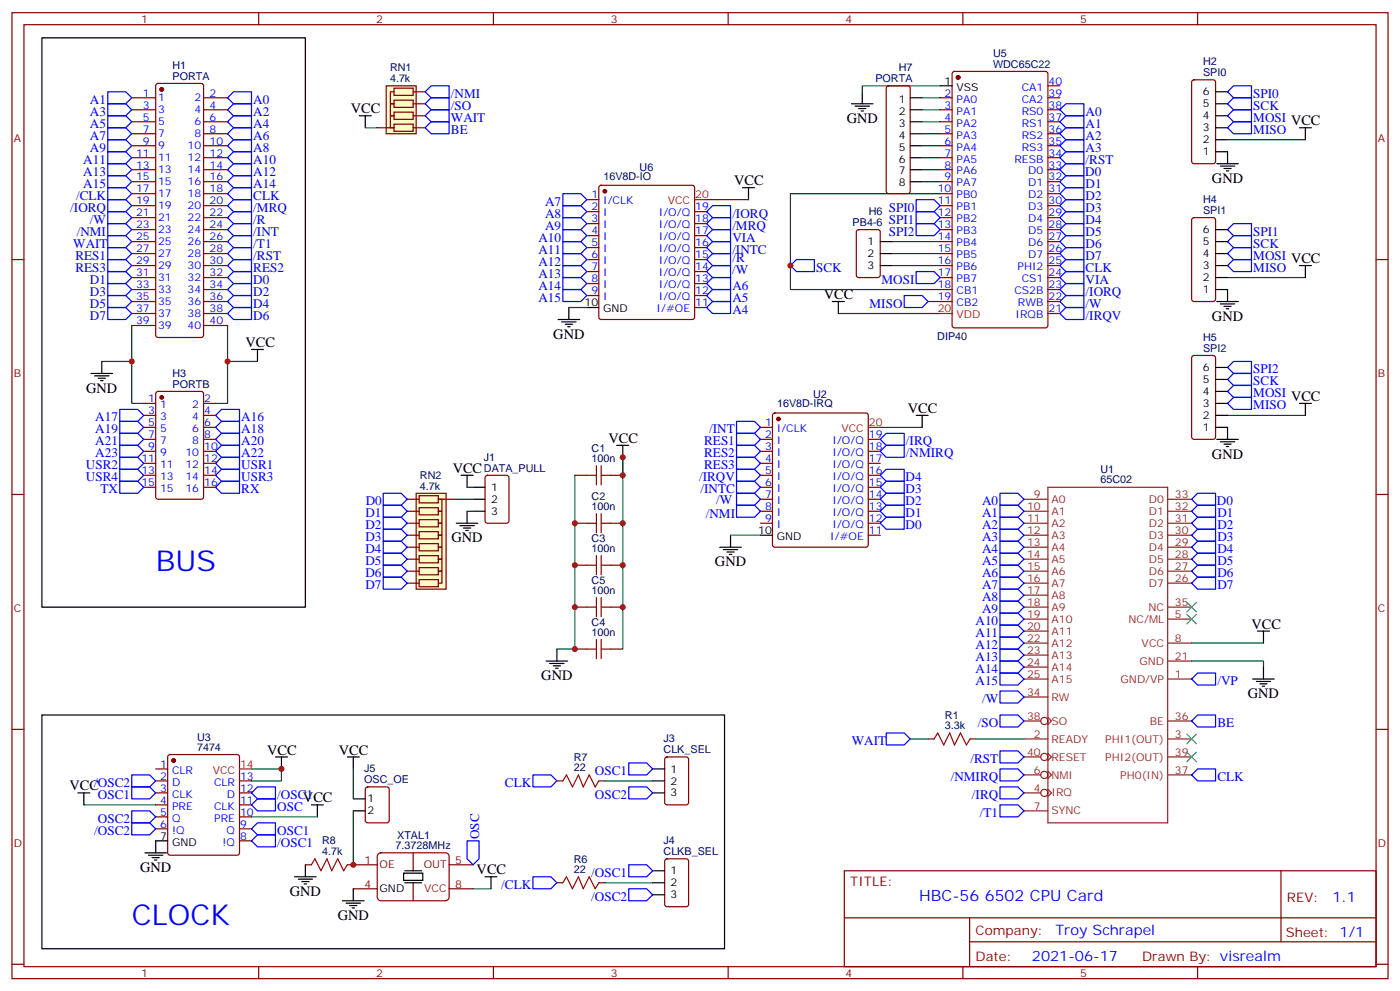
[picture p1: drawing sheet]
<svg xmlns="http://www.w3.org/2000/svg" width="412mm" height="292mm" viewBox="0 0 412 292" stroke-linecap="round" stroke-linejoin="round" font-family="sans-serif">
<g fill="none" stroke="#870000" stroke-width=".35">
<path d="M3.5 3.7h405.4v284.4h-405.4zM7.1 7.3h398.2v277.3h-398.2zM76.2 3.7v3.6M145.3 3.7v3.6M214.5 3.7v3.6M283.6 3.7v3.6M352.8 3.7v3.6M38.8 28.8h7.1M38.8 32.3h7.1M38.8 35.8h7.1M38.8 39.4h7.1M46.1 24.8l.5-.2h12.7l.5 .2 .2 .5v73.3l-.3 .5-.4 .2h-12.7l-.5-.2-.2-.5v-73.3z"/>
<path d="M60 28.8h7M60 32.3h7M60 35.8h7M60 39.4h7M38.8 42.9h7.1M38.8 46.4h7.1M38.8 50h7.1M38.8 53.5h7.1M38.8 57h7.1M60 42.9h7M60 46.4h7M60 50h7"/>
<path d="M60 53.5h7M60 57h7M3.5 76.4h3.6M38.8 60.5h7.1M38.8 64.1h7.1M38.8 67.6h7.1M38.8 71.1h7.1M38.8 74.6h7.1M38.8 78.2h7.1M60 60.5h7M60 64.1h7M60 67.6h7"/>
<path d="M60 71.1h7M60 74.6h7M60 78.2h7M405.3 76.4h3.6M38.8 81.7h7.1M38.8 85.2h7.1M38.8 88.8h7.1M38.8 92.3h7.1M38.8 95.8h7.1M60 81.7h7M60 85.2h7M60 88.8h7"/>
<path d="M60 92.3h7M60 95.8h7M42.3 118.7h3.6M46.1 115.4l.5-.2h12.7l.6 .4 .1 30.7-.5 .6-12.9 .1-.7-.5v-30.6zM60 118.7h3.5M42.3 122.3h3.6M42.3 139.9h3.6M42.3 125.8h3.6M42.3 136.4h3.6M42.3 129.3h3.6M42.3 132.9h3.6M60 122.3h3.5"/>
<path d="M60 139.9h3.5M60 125.8h3.5M60 136.4h3.5M60 129.3h3.5M60 132.9h3.5M169.3 139.9h3.6M179.9 139.9h3.5M3.5 145.6h3.6M42.3 143.4h3.6M60 143.4h3.5M169.3 154h3.6M179.9 154h3.5"/>
<path d="M405.3 145.6h3.6M169.3 166.4h3.6M179.9 166.4h3.5M169.3 191.1h3.6M179.9 191.1h3.5M3.5 214.7h3.6M405.3 214.7h3.6M248.7 256.3h156.6v28.3h-156.6zM377.3 256.4v20.8M248.7 270.2h156.5M285.6 277.2h119.6M285.6 270.2v14.1"/>
<path d="M3.5 283.8h3.6M76.2 284.6v3.5M145.3 284.6v3.5M214.5 284.6v3.5M283.6 284.6v3.5M352.8 284.6v3.5M405.3 283.8h3.6"/>
</g>
<g fill="none" stroke="#8c2424" stroke-width=".35">
<path d="M301.6 147h7.1M301.6 150.5h7.1M301.6 154h7.1M301.6 157.6h7.1M308.7 143.4h35.3v98.8h-35.3zM344 147h7M344 150.5h7M344 154h7M344 157.6h7M301.6 161.1h7.1M301.6 164.6h7.1M301.6 168.1h7.1"/>
<path d="M301.6 171.7h7.1M301.6 175.2h7.1M301.6 178.7h7.1M344 161.1h7M344 164.6h7M344 168.1h7M344 171.7h7M344 178.7h7M301.6 182.2h7.1M301.6 185.8h7.1M301.6 189.3h7.1M301.6 192.8h7.1"/>
<path d="M301.6 196.4h7.1M301.6 199.9h7.1M344 182.2h7M344 189.3h7M344 199.9h7M344 194.6h7M301.6 212.2h5M301.6 217.5h7.1M301.6 205.2h7.1M308.7 211.2l1 1-1 1.1M344 212.2h7M344 217.5h7"/>
<path d="M301.6 228.1h5M301.6 233.4h5M301.6 238.7h7.1M301.6 222.8h5M308.7 227l1 1.1-1 1.1M308.7 232.3l1 1.1-1 1.1M308.7 221.8l1 1-1 1.1M344 228.1h7M344 222.8h7"/>
<circle cx="307.6" cy="212.2" r="1.06"/>
<circle cx="307.6" cy="233.4" r="1.06"/>
<circle cx="307.6" cy="228.1" r="1.06"/>
<circle cx="307.6" cy="222.8" r="1.06"/>
</g>
<g fill="none" stroke="#00f" stroke-width=".35">
<path d="M31.7 37.6h5.3l1.8 1.8-1.8 1.7h-5.3zM31.7 34.1h5.3l1.8 1.7-1.8 1.8h-5.3zM31.7 30.6h5.3l1.8 1.7-1.8 1.8h-5.3zM31.7 27h5.3l1.8 1.8-1.8 1.8h-5.3zM67 35.8l1.8-1.7h5.3v3.5h-5.3zM68.8 37.6h5.3v3.5h-5.3l-1.8-1.7zM68.8 30.6h5.3v3.5h-5.3l-1.8-1.8zM68.8 27h5.3v3.6h-5.3l-1.8-1.8zM31.7 58.8h5.3l1.8 1.7-1.8 1.8h-5.3zM31.7 55.2h5.3l1.8 1.8-1.8 1.8h-5.3zM31.7 51.7h5.3l1.8 1.8-1.8 1.7h-5.3zM31.7 48.2h5.3l1.8 1.8-1.8 1.7h-5.3z"/>
<path d="M31.7 44.7h5.3l1.8 1.7-1.8 1.8h-5.3zM31.7 41.1h5.3l1.8 1.8-1.8 1.8h-5.3zM68.8 58.8h5.3v3.5h-5.3l-1.8-1.8zM68.8 55.2h5.3v3.6h-5.3l-1.8-1.8zM68.8 51.7h5.3v3.5h-5.3l-1.8-1.7zM68.8 48.2h5.3v3.5h-5.3l-1.8-1.7zM68.8 44.7h5.3v3.5h-5.3l-1.8-1.8zM68.8 41.1h5.3v3.6h-5.3l-1.8-1.8zM31.7 76.4h5.3l1.8 1.8-1.8 1.7h-5.3zM31.7 72.9h5.3l1.8 1.7-1.8 1.8h-5.3zM31.7 69.4h5.3l1.8 1.7-1.8 1.8h-5.3zM31.7 65.8h5.3l1.8 1.8-1.8 1.8h-5.3z"/>
<path d="M31.7 62.3h5.3l1.8 1.8-1.8 1.7h-5.3zM31.7 79.9h5.3l1.8 1.8-1.8 1.8h-5.3zM68.8 76.4h5.3v3.5h-5.3l-1.8-1.7zM68.8 72.9h5.3v3.5h-5.3l-1.8-1.8zM68.8 69.4h5.3v3.5h-5.3l-1.8-1.8zM68.8 65.8h5.3v3.6h-5.3l-1.8-1.8zM68.8 62.3h5.3v3.5h-5.3l-1.8-1.7zM68.8 79.9h5.3v3.6h-5.3l-1.8-1.8zM31.7 90.5h5.3l1.8 1.8-1.8 1.8h-5.3zM31.7 87h5.3l1.8 1.8-1.8 1.7h-5.3zM31.7 83.5h5.3l1.8 1.7-1.8 1.8h-5.3zM68.8 90.5h5.3v3.6h-5.3l-1.8-1.8z"/>
<path d="M68.8 87h5.3v3.5h-5.3l-1.8-1.7zM68.8 83.5h5.3v3.5h-5.3l-1.8-1.8zM35.3 138.1h5.3l1.7 1.8-1.7 1.8h-5.3zM35.3 134.6h5.3l1.7 1.8-1.7 1.7h-5.3zM35.3 131.1h5.3l1.7 1.8-1.7 1.7h-5.3zM35.3 127.6h5.3l1.7 1.7-1.7 1.8h-5.3zM35.3 124h5.3l1.7 1.8-1.7 1.8h-5.3zM35.3 120.5h5.3l1.7 1.8-1.7 1.7h-5.3zM65.3 138.1h5.3v3.6h-5.3l-1.8-1.8zM65.3 134.6h5.3v3.5h-5.3l-1.8-1.7zM65.3 131.1h5.3v3.5h-5.3l-1.8-1.7zM65.3 127.6h5.3v3.5h-5.3l-1.8-1.8z"/>
<path d="M65.3 124h5.3v3.6h-5.3l-1.8-1.8zM65.3 120.5h5.3v3.5h-5.3l-1.8-1.7zM35.3 141.7h5.3l1.7 1.7-1.7 1.8h-5.3zM65.3 141.7h5.3v3.5h-5.3l-1.8-1.8zM294.6 145.2h5.3l1.7 1.8-1.7 1.7h-5.3zM294.6 148.7h5.3l1.7 1.8-1.7 1.8h-5.3zM294.6 152.3h5.3l1.7 1.7-1.7 1.8h-5.3zM294.6 155.8h5.3l1.7 1.8-1.7 1.7h-5.3zM294.6 159.3h5.3l1.7 1.8-1.7 1.7h-5.3zM351 150.5l1.8-1.8h5.3v3.6h-5.3zM351 157.6l1.8-1.8h5.3v3.5h-5.3zM352.8 145.2h5.3v3.5h-5.3l-1.8-1.7z"/>
<path d="M352.8 152.3h5.3v3.5h-5.3l-1.8-1.8zM294.6 162.8h5.3l1.7 1.8-1.7 1.8h-5.3zM294.6 166.4h5.3l1.7 1.7-1.7 1.8h-5.3zM294.6 169.9h5.3l1.7 1.8-1.7 1.7h-5.3zM294.6 173.4h5.3l1.7 1.8-1.7 1.8h-5.3zM294.6 177h5.3l1.7 1.7-1.7 1.8h-5.3zM351 161.1l1.8-1.8h5.3v3.5h-5.3zM352.8 162.8h5.3v3.6h-5.3l-1.8-1.8zM352.8 166.4h5.3v3.5h-5.3l-1.8-1.8zM352.8 169.9h5.3v3.5h-5.3l-1.8-1.7zM294.6 180.5h5.3l1.7 1.7-1.7 1.8h-5.3zM294.6 184h5.3l1.7 1.8-1.7 1.7h-5.3z"/>
<path d="M294.6 187.5h5.3l1.7 1.8-1.7 1.8h-5.3zM294.6 191.1h5.3l1.7 1.7-1.7 1.8h-5.3zM294.6 194.6h5.3l1.7 1.8-1.7 1.7h-5.3zM294.6 198.1h5.3l1.7 1.8-1.7 1.7h-5.3zM352.8 198.1h5.3v3.5h-5.3l-1.8-1.7zM261.1 215.8h5.2l1.8 1.7-1.8 1.8h-5.2zM294.6 203.4h5.3l1.7 1.8-1.7 1.7h-5.3zM294.6 210.5h5.3l1.7 1.7-1.7 1.8h-5.3zM352.8 210.5h5.3v3.5h-5.3l-1.8-1.8zM294.6 221.1h5.3l1.7 1.7-1.7 1.8h-5.3zM294.6 226.3h5.3l1.7 1.8-1.7 1.8h-5.3zM294.6 231.6h5.3l1.7 1.8-1.7 1.8h-5.3z"/>
<path d="M294.6 236.9h5.3l1.7 1.8-1.7 1.8h-5.3zM352.8 226.3h5.3v3.6h-5.3l-1.8-1.8z"/>
</g>
<path d="M349.6 177.3l2.8 2.8M352.4 177.3l-2.8 2.8M349.6 216.1l2.8 2.8M352.4 216.1l-2.8 2.8M349.6 221.4l2.8 2.8M352.4 221.4l-2.8 2.8" fill="none" stroke="#3c3" stroke-width=".35"/>
<g fill="none" stroke="#000" stroke-width=".35">
<path d="M12.3 11.1h77.7v167.6h-77.7zM26.8 109.9h6.4M27.9 110.6h4.2M28.9 111.3h2.1M29.6 112h.7M30 106.4v3.5M74.1 102.9h3.5M75.8 102.9v3.5M181.7 131.1h3.5M183.4 131.1v3.5M160.9 194.6h6.3M161.9 195.3h4.3"/>
<path d="M163 196h2.1M163.7 196.7h.7M164 191.1v3.5M369 199.9h6.4M370.4 185.8h3.5M372.2 185.8v3.5M372.2 196.4v3.5M370.1 200.6h4.2M371.1 201.3h2.1M371.8 202h.7"/>
</g>
<path d="M38.8 95.8v10.6h-8.8M67 95.8v10.6h8.8M38.8 106.4v12.3h3.5M67 106.4v12.3h-3.5M169.3 139.9v51.2h-5.3M183.4 134.6v56.5M351 194.6h21.2v1.8M351 189.3h21.2" fill="none" stroke="#008700" stroke-width=".35"/>
<g fill="#870000" stroke="#870000" stroke-width=".35">
<circle cx="47.6" cy="117" r=".53"/>
<circle cx="47.6" cy="26.3" r=".53"/>
</g>
<g fill="none" stroke="#a10000" stroke-width=".35">
<path d="M172.9 139.9h2.8M175.7 137.1v5.6M177.1 139.9h2.8M177.1 137.1v5.6M172.9 154h2.8M175.7 151.2v5.6M177.1 151.2v5.6M177.1 154h2.8M172.9 166.4h2.8M175.7 163.5v5.7M177.1 163.5v5.7M177.1 166.4h2.8"/>
<path d="M172.9 191.1h2.8M175.7 188.2v5.7M177.1 188.2v5.7M177.1 191.1h2.8"/>
</g>
<g fill="#850000" stroke="#850000" stroke-width=".35">
<circle cx="130.2" cy="147" r=".35"/>
<circle cx="130.2" cy="150.5" r=".35"/>
<circle cx="130.2" cy="154" r=".35"/>
<circle cx="130.2" cy="157.6" r=".35"/>
<circle cx="130.2" cy="161.1" r=".35"/>
<circle cx="130.2" cy="164.6" r=".35"/>
<circle cx="130.2" cy="168.1" r=".35"/>
</g>
<path d="M122.6 145.2h8.8v28.2h-8.8z" fill="#ffffc2" stroke="#850000" stroke-width=".35"/>
<g fill="none" stroke="#850000" stroke-width=".35">
<path d="M119.9 147h3.6M119.9 150.5h3.6M119.9 154h3.6M119.9 157.6h3.6M123.5 145.9h5.6v2.1h-5.6zM123.5 149.4h5.6v2.2h-5.6zM123.5 153h5.6v2.1h-5.6zM123.5 156.5h5.6v2.1h-5.6zM134.1 147h-5h1.1v3.5h-1.1h1.1v3.5h-1.1h1.1v3.6h-1.1h1.1v3.5h-1.1h1.1v3.5h-1.1h1.1v3.5h-1.1h1.1v3.6h-1.1M119.9 161.1h3.6M119.9 164.6h3.6M119.9 168.1h3.6"/>
<path d="M119.9 171.7h3.6M123.5 160h5.6v2.1h-5.6zM123.5 163.5h5.6v2.2h-5.6zM123.5 167.1h5.6v2.1h-5.6zM123.5 170.6h5.6v2.1h-5.6z"/>
</g>
<g fill="none" stroke="#00f" stroke-width=".35">
<path d="M314 30.6h5.3v3.5h-5.3l-1.8-1.8zM314 34.1h5.3v3.5h-5.3l-1.8-1.8zM314 37.6h5.3v3.5h-5.3l-1.8-1.7zM361.6 37.6l1.8-1.8h5.3v3.6h-5.3zM361.6 30.6l1.8-1.8h5.3v3.5h-5.3zM361.6 27l1.8-1.7h5.3v3.5h-5.3zM363.4 32.3h5.3v3.5h-5.3l-1.8-1.7zM165.8 57h5.3l1.8 1.8-1.8 1.7h-5.3zM269.9 58.8h5.3l1.7 1.7-1.7 1.8h-5.3zM314 58.8h5.3v3.5h-5.3l-1.8-1.8zM314 55.2h5.3v3.6h-5.3l-1.8-1.8zM314 51.7h5.3v3.5h-5.3l-1.8-1.7z"/>
<path d="M314 48.2h5.3v3.5h-5.3l-1.8-1.7zM314 41.1h5.3v3.6h-5.3l-1.8-1.8zM314 44.7h5.3v3.5h-5.3l-1.8-1.8zM165.8 60.5h5.3l1.8 1.8-1.8 1.8h-5.3zM165.8 64.1h5.3l1.8 1.7-1.8 1.8h-5.3zM165.8 67.6h5.3l1.8 1.8-1.8 1.7h-5.3zM165.8 71.1h5.3l1.8 1.8-1.8 1.7h-5.3zM165.8 74.6h5.3l1.8 1.8-1.8 1.8h-5.3zM165.8 78.2h5.3l1.8 1.7-1.8 1.8h-5.3zM208.1 65.8l1.8-1.7h5.3v3.5h-5.3zM208.1 72.9l1.8-1.8h5.3v3.5h-5.3zM208.1 79.9l1.8-1.7h5.3v3.5h-5.3z"/>
<path d="M208.1 76.4l1.8-1.8h5.3v3.6h-5.3zM209.9 60.5h5.3v3.6h-5.3l-1.8-1.8zM209.9 67.6h5.3v3.5h-5.3l-1.8-1.7zM269.9 62.3h5.3l1.7 1.8-1.7 1.7h-5.3zM269.9 65.8h5.3l1.7 1.8-1.7 1.8h-5.3zM269.9 79.9h5.3l1.7 1.8-1.7 1.8h-5.3zM314 72.9h5.3v3.5h-5.3l-1.8-1.8zM314 69.4h5.3v3.5h-5.3l-1.8-1.8zM314 65.8h5.3v3.6h-5.3l-1.8-1.8zM314 62.3h5.3v3.5h-5.3l-1.8-1.7zM314 76.4h5.3v3.5h-5.3l-1.8-1.7zM314 79.9h5.3v3.6h-5.3l-1.8-1.8z"/>
<path d="M361.6 67.6l1.8-1.8h5.3v3.6h-5.3zM361.6 74.6l1.8-1.7h5.3v3.5h-5.3zM361.6 78.2l1.8-1.8h5.3v3.5h-5.3zM363.4 69.4h5.3v3.5h-5.3l-1.8-1.8zM165.8 81.7h5.3l1.8 1.8-1.8 1.7h-5.3zM165.8 85.2h5.3l1.8 1.8-1.8 1.8h-5.3zM208.1 87l1.8-1.8h5.3v3.6h-5.3zM209.9 81.7h5.3v3.5h-5.3l-1.8-1.7zM209.9 88.8h5.3v3.5h-5.3l-1.8-1.8zM266.3 87h5.3l1.8 1.8-1.8 1.7h-5.3zM314 87h5.3v3.5h-5.3l-1.8-1.7zM314 83.5h5.3v3.5h-5.3l-1.8-1.8z"/>
<path d="M314 90.5h5.3v3.6h-5.3l-1.8-1.8zM361.6 108.2l1.8-1.8h5.3v3.5h-5.3zM361.6 115.2l1.8-1.7h5.3v3.5h-5.3zM363.4 109.9h5.3v3.6h-5.3l-1.8-1.8zM363.4 117h5.3v3.5h-5.3l-1.8-1.8zM217 124h5.2l1.8 1.8-1.8 1.8h-5.2zM217 127.6h5.2l1.8 1.7-1.8 1.8h-5.2zM217 131.1h5.2l1.8 1.8-1.8 1.7h-5.2zM217 134.6h5.2l1.8 1.8-1.8 1.7h-5.2zM217 138.1h5.2l1.8 1.8-1.8 1.8h-5.2zM259.3 139.9l1.8-1.8h5.2v3.6h-5.2zM261.1 127.6h5.2v3.5h-5.2l-1.8-1.8z"/>
<path d="M112.9 159.3h5.3l1.7 1.8-1.7 1.7h-5.3zM112.9 155.8h5.3l1.7 1.8-1.7 1.7h-5.3zM112.9 152.3h5.3l1.7 1.7-1.7 1.8h-5.3zM112.9 148.7h5.3l1.7 1.8-1.7 1.8h-5.3zM112.9 145.2h5.3l1.7 1.8-1.7 1.7h-5.3zM217 141.7h5.2l1.8 1.7-1.8 1.8h-5.2zM217 145.2h5.2l1.8 1.8-1.8 1.7h-5.2zM259.3 154l1.8-1.7h5.2v3.5h-5.2zM259.3 147l1.8-1.8h5.2v3.5h-5.2zM261.1 148.7h5.2v3.6h-5.2l-1.8-1.8zM261.1 141.7h5.2v3.5h-5.2l-1.8-1.8zM112.9 169.9h5.3l1.7 1.8-1.7 1.7h-5.3z"/>
<path d="M112.9 166.4h5.3l1.7 1.7-1.7 1.8h-5.3zM112.9 162.8h5.3l1.7 1.8-1.7 1.8h-5.3zM38.8 231.6h5.3l1.8 1.8-1.8 1.8h-5.3zM38.8 238.7h5.3l1.8 1.8-1.8 1.7h-5.3zM38.8 228.1h5.3l1.8 1.8-1.8 1.7h-5.3zM75.8 235.2h5.3v3.5h-5.3l-1.7-1.8zM75.8 231.6h5.3v3.6h-5.3l-1.7-1.8zM157 228.1h5.3l1.7 1.8-1.7 1.7h-5.3zM185.2 224.6h5.3l1.8 1.7-1.8 1.8h-5.3zM185.2 231.6h5.3l1.8 1.8-1.8 1.8h-5.3zM38.8 242.2h5.3l1.8 1.8-1.8 1.7h-5.3zM75.8 242.2h5.3v3.5h-5.3l-1.7-1.7z"/>
<path d="M75.8 245.7h5.3v3.6h-5.3l-1.7-1.8zM137.6 247.5h3.5v5.3l-1.8 1.8-1.7-1.8zM157 258.1h5.3l1.7 1.8-1.7 1.7h-5.3zM185.2 254.6h5.3l1.8 1.7-1.8 1.8h-5.3zM185.2 261.6h5.3l1.8 1.8-1.8 1.7h-5.3z"/>
</g>
<g fill="none" stroke="#000" stroke-width=".35">
<path d="M250.8 30.6h6.4M251.9 31.3h4.2M252.9 32h2.2M253.6 32.7h.8M254 27v3.6M268.1 28.8h3.5M268.1 32.3h3.5M268.1 35.8h3.5M268.1 39.4h3.5M276.9 25.3h3.6M358.1 30.6h3.5M358.1 37.6h3.5"/>
<path d="M358.1 34.1h3.5M358.1 27h3.5M382.8 37.6h3.5M384.5 37.6v3.5M218.7 55.2h3.5M220.5 55.2v3.6M268.1 42.9h3.5M268.1 46.4h3.5M268.1 50h3.5M268.1 53.5h3.5M358.1 44.7h3.5v3.5M358.1 41.1h3.5"/>
<path d="M358.4 48.2h6.4M359.5 48.9h4.2M360.5 49.6h2.2M361.2 50.3h.7M259.3 78.2h3.5M259.3 74.6h3.5M259.3 71.1h3.5M358.1 78.2h3.5M358.1 74.6h3.5M358.1 71.1h3.5M358.1 67.6h3.5M382.8 78.2h3.5"/>
<path d="M384.5 78.2v3.5M164.4 94.1h6.3M165.5 94.8h4.2M166.5 95.5h2.1M167.2 96.2h.7M167.6 90.5v3.6M172.9 90.5h3.5M245.2 88.8h3.5M246.9 88.8v3.5M358.1 85.2h3.5v3.6M358.1 81.7h3.5M358.4 88.8h6.4"/>
<path d="M359.5 89.5h4.2M360.5 90.2h2.2M361.2 90.9h.7M358.1 118.7h3.5M358.1 115.2h3.5M358.1 111.7h3.5M358.1 108.2h3.5M382.8 118.7h3.5M384.5 118.7v3.6M135.8 139.9h3.5M137.6 139.9v3.5M269.9 122.3h3.5"/>
<path d="M271.6 122.3v3.5M358.1 125.8h3.5v3.5M358.1 122.3h3.5M358.4 129.3h6.4M359.5 130h4.2M360.5 130.7h2.2M361.2 131.4h.7M134.4 154h6.4M135.5 154.7h4.2M136.5 155.4h2.1M137.2 156.1h.7M137.6 150.5v3.5"/>
<path d="M139.3 150.5h3.6M139.3 143.4h3.6M139.3 147h3.6M215.2 157.6v3.5M224 157.6h3.5M212 161.1h6.4M213.1 161.8h4.2M214.1 162.5h2.2M214.8 163.2h.7M12.3 210.5h201.1v68.8h-201.1zM22.9 233.4h3.6M24.7 233.4v3.5"/>
<path d="M81.1 222.8h3.6M82.9 222.8v3.5M91.7 236.9h3.5M93.5 236.9v3.6M102.3 222.8h3.5M104.1 235.2h3.5M104.1 238.7h3.5M104.1 222.8v3.5M192.3 233.4h3.5M192.3 226.3h3.5M192.3 229.9h3.5M42.7 251h6.3"/>
<path d="M43.7 251.7h4.3M44.8 252.4h2.1M45.5 253.2h.7M49.4 247.5h-3.5v3.5M86.8 258.1h6.3M87.8 258.8h4.3M88.9 259.5h2.1M90 254.6v3.5M118.9 257h5.6v2.2h-5.6zM119.2 256.3h5M119.2 259.9h5M142.9 258.1h3.5"/>
<path d="M144.6 258.1v3.5M192.3 256.3h3.5M192.3 259.9h3.5M89.6 260.2h.7M100.9 265.1h6.3M102 265.9h4.2M103 266.6h2.1M103.7 267.3h.7M104.1 261.6v3.5M192.3 263.4h3.5"/>
</g>
<g fill="#870000" stroke="#870000" stroke-width=".35">
<circle cx="51.2" cy="223.9" r=".53"/>
<circle cx="282.2" cy="22.8" r=".53"/>
<circle cx="178.2" cy="56.3" r=".53"/>
<circle cx="229.3" cy="123.3" r=".53"/>
</g>
<g fill="none" stroke="#870000" stroke-width=".35">
<path d="M261.3 25.5l.5-.2h5.6l.5 .2 .2 .5v30.3l-.2 .5-.5 .2h-5.6l-.5-.2-.2-.5v-30.3zM276.9 28.8h3.6M276.9 32.3h3.6M276.9 35.8h3.6M276.9 39.4h3.6M280.7 21.2l.5-.2h26.8l.6 .5 .1 74.3-.5 .7h-27l-.7-.4v-74.4zM308.7 28.8h3.5M308.7 32.3h3.5M308.7 35.8h3.5M308.7 39.4h3.5M308.7 25.3h3.5M351.2 23.7l.5-.2h5.7l.6 .4 .1 23.6-.5 .6-5.9 .1-.6-.5-.1-23.5z"/>
<path d="M172.9 58.8h3.5M176.6 54.7l.5-.2h26.8l.5 .2 .2 .5v38.1l-.2 .5-.5 .3h-26.8l-.5-.3-.2-.5v-38.1zM276.9 42.9h3.6M276.9 46.4h3.6M276.9 50h3.6M276.9 53.5h3.6M276.9 57h3.6M308.7 42.9h3.5M308.7 46.4h3.5M308.7 50h3.5M308.7 53.5h3.5M308.7 57h3.5"/>
<path d="M172.9 62.3h3.5M172.9 65.8h3.5M172.9 69.4h3.5M172.9 76.4h3.5M172.9 79.9h3.5M172.9 72.9h3.5M204.6 62.3h3.5M204.6 65.8h3.5M204.6 69.4h3.5M204.6 76.4h3.5M204.6 79.9h3.5M204.6 72.9h3.5"/>
<path d="M252.5 67.8l.4-.2h5.7l.6 .4 .1 13-.5 .6-5.9 .1-.6-.5-.1-12.9zM276.9 60.5h3.6M276.9 64.1h3.6M276.9 67.6h3.6M276.9 71.1h3.6M276.9 74.6h3.6M276.9 78.2h3.6M308.7 60.5h3.5M308.7 64.1h3.5M308.7 67.6h3.5M308.7 71.1h3.5M308.7 74.6h3.5"/>
<path d="M308.7 78.2h3.5M351.2 64.3l.5-.2h5.7l.6 .4 .1 23.6-.5 .6-5.9 .1-.6-.5-.1-23.5zM172.9 83.5h3.5M172.9 87h3.5M204.6 83.5h3.5M204.6 87h3.5M204.6 90.5h3.5M276.9 81.7h3.6M276.9 85.2h3.6M276.9 88.8h3.6M308.7 81.7h3.5M308.7 85.2h3.5"/>
<path d="M308.7 88.8h3.5M308.7 92.3h3.5M351.2 104.8l.5-.2h5.7l.6 .5 .1 23.5-.5 .7h-5.9l-.6-.4-.1-23.6zM224 125.8h3.5M224 129.3h3.5M224 132.9h3.5M224 136.4h3.5M224 139.9h3.5M227.8 121.8l.4-.2h26.9l.5 .2 .2 .5v38.1l-.3 .5-.4 .2h-26.9l-.5-.3-.2-.4v-38.1zM255.8 129.3h3.5M255.8 132.9h3.5M255.8 136.4h3.5"/>
<path d="M255.8 139.9h3.5M143.1 140.1l.5-.2h5.6l.7 .4v13l-.4 .7h-5.9l-.7-.4v-13zM224 143.4h3.5M224 147h3.5M224 150.5h3.5M224 154h3.5M255.8 143.4h3.5M255.8 147h3.5M255.8 150.5h3.5M255.8 154h3.5M255.8 157.6h3.5M273.4 217.5h1.8"/>
<path d="M285.8 217.5h1.7M45.9 226.3h3.5M45.9 229.9h3.5M45.9 233.4h3.5M45.9 236.9h3.5M49.6 222.3l.5-.2h19.7l.5 .2 .3 .5v28.2l-.3 .5-.5 .2h-19.7l-.5-.2-.2-.5v-28.2zM70.6 229.9h3.5M70.6 233.4h3.5M70.6 236.9h3.5M107.8 231.8l.5-.2h5.6l.7 .5 .1 9.4-.5 .7h-5.9l-.6-.4-.1-9.5zM164 229.9h1.8M176.4 229.9h1.8"/>
<path d="M196 223l.5-.2h5.6l.7 .4v13l-.4 .7h-5.9l-.7-.4v-13zM45.9 240.5h3.5M45.9 244h3.5M70.6 240.5h3.5M70.6 244h3.5M70.6 247.5h3.5M90 254.6h1.7M102.3 254.6h8.8M111.4 251.5l.8-.5h19l.7 .2 .4 .9v12l-.2 .6-.9 .4h-19l-.6-.2-.5-.8v-12zM121.7 251v5.3M121.7 259.9v5.2M132.3 254.6h7"/>
<path d="M164 259.9h1.8M176.4 259.9h1.8M196 253l.5-.2h5.6l.7 .4v13l-.4 .7h-5.9l-.7-.5v-12.9zM104.1 261.6h7M132.3 261.6h7"/>
</g>
<path d="M204.6 58.8h3.5M276.9 92.3h3.6M255.8 125.8h3.5M70.6 226.3h3.5" fill="none" stroke="#f00" stroke-width=".35"/>
<g fill="none" stroke="#008700" stroke-width=".35">
<path d="M271.6 28.8h5.3M271.6 32.3h5.3M271.6 35.8h5.3M271.6 39.4h5.3M276.9 25.3h-22.9v1.7M208.1 58.8h12.4M271.6 42.9h5.3M271.6 46.4h5.3M271.6 50h5.3M271.6 53.5h5.3M276.9 57h-44.1v28.2h44.1M361.6 41.1h22.9"/>
<path d="M262.8 78.2h14.1M262.8 71.1h14.1M262.8 74.6h14.1M167.6 90.5h5.3M246.9 92.3h30M273.4 88.8h3.5M361.6 81.7h22.9M183.4 134.6v5.3M259.3 125.8h12.3M361.6 122.3h22.9M134.1 147h5.2M137.6 150.5h1.7"/>
<path d="M137.6 143.4h1.7M215.2 157.6h8.8M268.1 217.5h5.3M287.5 217.5h14.1M24.7 236.9h21.2M74.1 226.3h8.8v3.6h-8.8M104.1 226.3v8.9M104.1 238.7v15.9M178.2 229.9h14.1M74.1 240.5h19.4M178.2 259.9h14.1M139.3 261.6h5.3"/>
</g>
<path d="M349.6 180.8l2.8 2.9M352.4 180.8l-2.8 2.9" fill="none" stroke="#3c3" stroke-width=".35"/>
<path d="M275.2 217.5l1-1.7 1.8 3.5 1.8-3.5 1.4 3.5 1.7-3.5 1.8 3.5 1.1-1.8M165.8 229.9l1.1-1.8 1.7 3.5 1.8-3.5 1.4 3.5 1.8-3.5 1.7 3.5 1.1-1.7M91.7 254.6l1.1-1.8 1.7 3.5 1.8-3.5 1.4 3.5 1.8-3.5 1.7 3.5 1.1-1.7M165.8 259.9l1.1-1.8 1.7 3.5 1.8-3.5 1.4 3.5 1.8-3.5 1.7 3.5 1.1-1.7" fill="none" stroke="#a10000" stroke-width=".35"/>
<g fill="#850000" stroke="#850000" stroke-width=".35">
<circle cx="115" cy="37.6" r=".35"/>
<circle cx="115" cy="34.1" r=".35"/>
<circle cx="115" cy="30.6" r=".35"/>
</g>
<path d="M113.8 25.3h8.8v14.1h-8.8z" fill="#ffffc2" stroke="#850000" stroke-width=".35"/>
<path d="M116.1 36.5h5.6v2.2h-5.6zM116.1 33h5.6v2.1h-5.6zM116.1 29.5h5.6v2.1h-5.6zM116.1 26h5.6v2.1h-5.6zM116.1 27h-1.1v3.6h1.1h-1.1v3.5h1.1h-1.1v3.5h1.1h-5M121.7 37.6h3.5M121.7 34.1h3.5M121.7 30.6h3.5M121.7 27h3.5" fill="none" stroke="#850000" stroke-width=".35"/>
<path d="M125.2 27l1.8-1.7h5.3v3.5h-5.3zM125.2 30.6l1.8-1.8h5.3v3.5h-5.3zM127 32.3h5.3v3.5h-5.3l-1.8-1.7zM127 35.8h5.3v3.6h-5.3l-1.8-1.8zM234.6 76.4h5.3v3.5h-5.3l-1.8-1.7zM259.3 132.9l1.8-1.8h5.2v3.5h-5.2zM217 148.7h5.2l1.8 1.8-1.8 1.8h-5.2z" fill="none" stroke="#00f" stroke-width=".35"/>
<path d="M105.8 34.1h3.6M107.6 34.1v3.5" fill="none" stroke="#000" stroke-width=".35"/>
<path d="M107.6 37.6h3.5" fill="none" stroke="#008700" stroke-width=".35"/>
<path d="M172.9 178.7h2.8M175.7 175.9v5.6M177.1 178.7h2.8M177.1 175.9v5.6" fill="none" stroke="#a10000" stroke-width=".35"/>
<path d="M169.3 178.7h3.6M179.9 178.7h3.5" fill="none" stroke="#870000" stroke-width=".35"/>
<g fill="#c00">
<circle cx="38.8" cy="106.4" r=".88"/>
<circle cx="67" cy="106.4" r=".88"/>
<circle cx="169.3" cy="154" r=".88"/>
<circle cx="183.4" cy="154" r=".88"/>
<circle cx="183.4" cy="139.9" r=".88"/>
<circle cx="82.9" cy="226.3" r=".88"/>
<circle cx="183.4" cy="134.6" r=".88"/>
<circle cx="104.1" cy="254.6" r=".88"/>
<circle cx="169.3" cy="191.1" r=".88"/>
<circle cx="169.3" cy="178.7" r=".88"/>
<circle cx="183.4" cy="178.7" r=".88"/>
<circle cx="169.3" cy="166.4" r=".88"/>
<circle cx="183.4" cy="166.4" r=".88"/>
<circle cx="232.8" cy="78.2" r=".88"/>
</g>
<g font-size="8.5" fill="#00f">
<text x="45.9" y="168.1">BUS</text>
<text x="38.8" y="272.2">CLOCK</text>
</g>
<text font-size="4.6" fill="#00f" x="270.8" y="265.4">HBC-56 6502 CPU Card</text>
<g font-size="4.2">
<text x="103.4" y="33.4">VCC</text>
<text x="249.4" y="36.2">GND</text>
<text x="380.3" y="36.9">VCC</text>
<text x="357" y="53.8">GND</text>
<text x="216.3" y="54.5">VCC</text>
<text x="242.7" y="88.1">VCC</text>
<text x="357" y="94.4">GND</text>
<text x="163" y="99.7">GND</text>
<text x="72.3" y="102.2">VCC</text>
<text x="25.4" y="115.6">GND</text>
<text x="380.3" y="118">VCC</text>
<text x="267.4" y="121.6">VCC</text>
<text x="179.2" y="130.4">VCC</text>
<text x="357" y="135">GND</text>
<text x="133.3" y="139.2">VCC</text>
<text x="133" y="159.7">GND</text>
<text x="210.6" y="166.7">GND</text>
<text x="368.7" y="185.1">VCC</text>
<text x="159.5" y="200.2">GND</text>
<text x="367.6" y="205.5">GND</text>
<text x="78.7" y="222.1">VCC</text>
<text x="99.8" y="222.1">VCC</text>
<text x="20.5" y="232.7">VCC</text>
<text x="89.3" y="236.2">VCC</text>
<text x="41.3" y="256.7">GND</text>
<text x="140.4" y="257.4">VCC</text>
<text x="85.4" y="263.7">GND</text>
<text x="99.5" y="270.8">GND</text>
</g>
<g font-size="4.2" fill="#00f">
<text x="392.5" y="265.6">1.1</text>
<text x="310.9" y="275.2">Troy Schrapel</text>
<text x="304" y="283">2021-06-17</text>
</g>
<g font-size="3.9" fill="#00f">
<text x="132.8" y="28.8">/NMI</text>
<text x="369.2" y="28.8">SPI0</text>
<text x="26.5" y="34.1">A3</text>
<text x="26.5" y="30.6">A1</text>
<text x="74.6" y="34.1">A2</text>
<text x="74.6" y="30.6">A0</text>
<text x="132.8" y="32.3">/SO</text>
<text x="132.8" y="35.8">WAIT</text>
<text x="319.8" y="34.1">A0</text>
<text x="369.2" y="35.8">MOSI</text>
<text x="369.2" y="32.3">SCK</text>
<text x="26.5" y="41.1">A7</text>
<text x="26.5" y="37.6">A5</text>
<text x="74.6" y="41.1">A6</text>
<text x="74.6" y="37.6">A4</text>
<text x="132.8" y="39.4">BE</text>
<text x="319.8" y="37.6">A1</text>
<text x="319.8" y="41.1">A2</text>
<text x="369.2" y="39.4">MISO</text>
<text x="26.5" y="44.7">A9</text>
<text x="74.6" y="44.7">A8</text>
<text x="319.8" y="44.7">A3</text>
<text x="24.5" y="51.7">A13</text>
<text x="24.5" y="48.2">A11</text>
<text x="74.6" y="51.7">A12</text>
<text x="74.6" y="48.2">A10</text>
<text x="319.7" y="51.7">D0</text>
<text x="319.8" y="48.2">/RST</text>
<text x="22.4" y="58.8">/CLK</text>
<text x="24.5" y="55.2">A15</text>
<text x="74.6" y="58.8">CLK</text>
<text x="74.6" y="55.2">A14</text>
<text x="319.8" y="58.8">D2</text>
<text x="319.8" y="55.2">D1</text>
<text x="20.7" y="62.3">/IORQ</text>
<text x="26.5" y="65.8">/W</text>
<text x="74.6" y="65.8">/R</text>
<text x="74.6" y="62.3">/MRQ</text>
<text x="160.5" y="64.1">A8</text>
<text x="160.5" y="60.5">A7</text>
<text x="215.7" y="64.1">/IORQ</text>
<text x="261.9" y="62.3">SPI0</text>
<text x="261.9" y="65.8">SPI1</text>
<text x="319.8" y="65.8">D4</text>
<text x="319.8" y="62.3">D3</text>
<text x="22.6" y="69.4">/NMI</text>
<text x="74.6" y="69.4">/INT</text>
<text x="158.6" y="71.1">A10</text>
<text x="160.5" y="67.6">A9</text>
<text x="215.7" y="67.6">/MRQ</text>
<text x="215.7" y="71.1">VIA</text>
<text x="261.9" y="69.4">SPI2</text>
<text x="319.8" y="69.4">D5</text>
<text x="369.2" y="69.4">SPI1</text>
<text x="21.6" y="72.9">WAIT</text>
<text x="22.2" y="76.4">RES1</text>
<text x="74.6" y="76.4">/RST</text>
<text x="74.6" y="72.9">/T1</text>
<text x="158.6" y="74.6">A11</text>
<text x="215.7" y="74.6">/INTC</text>
<text x="215.7" y="77.2">/R</text>
<text x="319.8" y="76.4">D7</text>
<text x="319.8" y="72.9">D6</text>
<text x="369.2" y="72.9">SCK</text>
<text x="369.2" y="76.4">MOSI VCC</text>
<text x="22.2" y="79.9">RES3</text>
<text x="26.5" y="83.5">D1</text>
<text x="74.6" y="79.9">RES2</text>
<text x="74.6" y="83.5">D0</text>
<text x="158.6" y="78.2">A12</text>
<text x="158.6" y="81.7">A13</text>
<text x="215.7" y="80.7">/W</text>
<text x="240.4" y="79.9">SCK</text>
<text x="259.7" y="83.5">MOSI</text>
<text x="319.8" y="79.9">CLK</text>
<text x="319.8" y="83.5">VIA</text>
<text x="369.2" y="79.9">MISO</text>
<text x="26.5" y="87">D3</text>
<text x="74.6" y="87">D2</text>
<text x="158.6" y="85.2">A14</text>
<text x="158.6" y="88.8">A15</text>
<text x="215.7" y="85.2">A6</text>
<text x="215.7" y="88.8">A5</text>
<text x="319.8" y="87">/IORQ</text>
<text x="26.5" y="94.1">D7</text>
<text x="26.5" y="90.5">D5</text>
<text x="74.6" y="94.1">D6</text>
<text x="74.6" y="90.5">D4</text>
<text x="215.7" y="92.3">A4</text>
<text x="256.2" y="90.5">MISO</text>
<text x="319.8" y="90.5">/W</text>
<text x="319.8" y="94.1">/IRQV</text>
<text x="369.2" y="109.9">SPI2</text>
<text x="369.2" y="113.5">SCK</text>
<text x="369.2" y="117">MOSI</text>
<text x="28.1" y="124">A17</text>
<text x="71.1" y="124">A16</text>
<text x="369.2" y="120.5">MISO</text>
<text x="28.1" y="131.1">A21</text>
<text x="28.1" y="127.6">A19</text>
<text x="71.1" y="131.1">A20</text>
<text x="71.1" y="127.6">A18</text>
<text x="207.4" y="131.1">RES1</text>
<text x="208.9" y="127.6">/INT</text>
<text x="266.9" y="131.1">/IRQ</text>
<text x="28.1" y="134.6">A23</text>
<text x="71.1" y="134.6">A22</text>
<text x="207.4" y="134.6">RES2</text>
<text x="266.9" y="134.6">/NMIRQ</text>
<text x="25.3" y="141.7">USR4</text>
<text x="25.3" y="138.1">USR2</text>
<text x="71.1" y="141.7">USR3</text>
<text x="71.1" y="138.1">USR1</text>
<text x="205.9" y="141.7">/IRQV</text>
<text x="207.4" y="138.1">RES3</text>
<text x="266.7" y="141.7">D4</text>
<text x="29.6" y="145.2">TX</text>
<text x="71.1" y="145.2">RX</text>
<text x="107.8" y="148.7">D0</text>
<text x="206.3" y="145.2">/INTC</text>
<text x="211" y="148.2">/W</text>
<text x="266.7" y="148.7">D2</text>
<text x="266.7" y="145.2">D3</text>
<text x="289.3" y="148.7">A0</text>
<text x="358.5" y="148.7">D0</text>
<text x="107.6" y="155.8">D2</text>
<text x="107.6" y="152.3">D1</text>
<text x="207.9" y="152.3">/NMI</text>
<text x="266.7" y="155.8">D0</text>
<text x="266.7" y="152.3">D1</text>
<text x="289.3" y="152.3">A1</text>
<text x="289.3" y="155.8">A2</text>
<text x="358.6" y="152.3">D1</text>
<text x="358.6" y="155.8">D2</text>
<text x="107.6" y="159.3">D3</text>
<text x="289.3" y="159.3">A3</text>
<text x="358.6" y="159.3">D3</text>
<text x="107.6" y="166.4">D5</text>
<text x="107.6" y="162.8">D4</text>
<text x="289.3" y="162.8">A4</text>
<text x="289.3" y="166.4">A5</text>
<text x="358.6" y="162.8">D4</text>
<text x="358.6" y="166.4">D5</text>
<text x="107.6" y="173.4">D7</text>
<text x="107.6" y="169.9">D6</text>
<text x="289.3" y="169.9">A6</text>
<text x="289.3" y="173.4">A7</text>
<text x="358.6" y="169.9">D6</text>
<text x="358.6" y="173.4">D7</text>
<text x="289.3" y="177">A8</text>
<text x="287.4" y="184">A10</text>
<text x="289.3" y="180.5">A9</text>
<text x="287.4" y="187.5">A11</text>
<text x="287.4" y="191.1">A12</text>
<text x="287.4" y="194.6">A13</text>
<text x="287.4" y="198.1">A14</text>
<text x="287.4" y="201.6">A15</text>
<text x="358.6" y="201.6">/VP</text>
<text x="289.3" y="206.9">/W</text>
<text x="288" y="214">/SO</text>
<text x="358.6" y="214">BE</text>
<text x="250.9" y="219.3">WAIT</text>
<text x="285.9" y="224.6">/RST</text>
<text x="27.8" y="231.6">/OSC2</text>
<text x="148.7" y="231.6">CLK</text>
<text x="175.2" y="228.1">OSC1</text>
<text x="280.1" y="229.9">/NMIRQ</text>
<text x="358.6" y="229.9">CLK</text>
<text x="28.8" y="235.2">OSC1</text>
<text x="81.7" y="238.7">OSC</text>
<text x="81.7" y="235.2">/OSC1</text>
<text x="175.2" y="235.2">OSC2</text>
<text x="286.3" y="235.2">/IRQ</text>
<text x="27.8" y="245.7">/OSC2</text>
<text x="28.8" y="242.2">OSC2</text>
<text x="81.7" y="245.7">OSC1</text>
<text x="288.6" y="240.5">/T1</text>
<text x="81.7" y="249.3">/OSC1</text>
<text x="141.1" y="247" transform="rotate(-90 141.1 247)">OSC</text>
<text x="147.6" y="261.6">/CLK</text>
<text x="174.2" y="258.1">/OSC1</text>
<text x="174.2" y="265.1">/OSC2</text>
</g>
<g font-size="3.9" fill="#800">
<text x="250.5" y="260.9">TITLE:</text>
<text x="379.1" y="265.6">REV:</text>
<text x="287.4" y="275.1">Company:</text>
<text x="378.7" y="275.7">Sheet: 1/1</text>
<text x="287.4" y="282.8">Date:</text>
<text x="336.4" y="282.9">Drawn By: visrealm</text>
</g>
<g font-size="3.2" fill="#800">
<text x="41.6" y="6.7">1</text>
<text x="110.8" y="6.7">2</text>
<text x="179.9" y="6.7">3</text>
<text x="249.1" y="6.7">4</text>
<text x="318.2" y="6.7">5</text>
<text x="4.1" y="41.8">A</text>
<text x="405.9" y="41.8">A</text>
<text x="4.1" y="111">B</text>
<text x="405.9" y="111">B</text>
<text x="4.1" y="180.1">C</text>
<text x="405.9" y="180.1">C</text>
<text x="4.1" y="249.3">D</text>
<text x="405.9" y="249.3">D</text>
<text x="107.3" y="254.2">1</text>
<text x="111.8" y="255.6">OE</text>
<text x="124.8" y="255.6">OUT</text>
<text x="134.1" y="254.2">5</text>
<text x="107.3" y="261.3">4</text>
<text x="134.1" y="261.3">8</text>
<text x="41.6" y="287.5">1</text>
<text x="110.8" y="287.5">2</text>
<text x="179.9" y="287.5">3</text>
<text x="249.1" y="287.5">4</text>
<text x="318.2" y="287.5">5</text>
</g>
<g font-size="3.2" fill="#000080">
<text x="292.5" y="16.8">U5</text>
<text x="50.8" y="23.5">PORTA</text>
<text x="50.8" y="20.3">H1</text>
<text x="114.9" y="21">RN1</text>
<text x="264.7" y="21">H7</text>
<text x="292.5" y="20">WDC65C22</text>
<text x="354.4" y="22.4">SPI0</text>
<text x="354.4" y="19.2">H2</text>
<text x="114.9" y="24.2">4.7k</text>
<text x="257.9" y="24.2">PORTA</text>
<text x="177.7" y="52.9">16V8D-IO</text>
<text x="188.4" y="50.2">U6</text>
<text x="354.4" y="59.8">H4</text>
<text x="255.9" y="63.3">H6</text>
<text x="354.4" y="63">SPI1</text>
<text x="251.2" y="66.5">PB4-6</text>
<text x="276.1" y="100">DIP40</text>
<text x="354.4" y="100.4">H5</text>
<text x="354.4" y="103.6">SPI2</text>
<text x="50.8" y="111">H3</text>
<text x="50.8" y="114.2">PORTB</text>
<text x="228.9" y="119.9">16V8D-IRQ</text>
<text x="239.5" y="117.3">U2</text>
<text x="142.5" y="135.7">J1</text>
<text x="174.3" y="136">100n</text>
<text x="174.3" y="133.1">C1</text>
<text x="123.7" y="140.9">RN2</text>
<text x="142.5" y="138.9">DATA_PULL</text>
<text x="324.2" y="142.3">65C02</text>
<text x="324.2" y="139.3">U1</text>
<text x="123.7" y="144.1">4.7k</text>
<text x="174.3" y="147.2">C2</text>
<text x="174.3" y="150.1">100n</text>
<text x="174.3" y="159.5">C3</text>
<text x="174.3" y="162.5">100n</text>
<text x="174.3" y="171.9">C5</text>
<text x="174.3" y="174.8">100n</text>
<text x="174.3" y="184.2">C4</text>
<text x="174.3" y="187.2">100n</text>
<text x="278.4" y="214.7">3.3k</text>
<text x="278.4" y="211.5">R1</text>
<text x="58" y="221.1">7474</text>
<text x="58" y="218.1">U3</text>
<text x="195.5" y="221.8">CLK_SEL</text>
<text x="195.5" y="218.5">J3</text>
<text x="107.3" y="227.4">J5</text>
<text x="169" y="227">22</text>
<text x="169" y="223.9">R7</text>
<text x="107.3" y="230.6">OSC_OE</text>
<text x="94.9" y="251.7">4.7k</text>
<text x="94.9" y="248.5">R8</text>
<text x="116.5" y="249.9">7.3728MHz</text>
<text x="117" y="246.9">XTAL1</text>
<text x="195.5" y="251.7">CLKB_SEL</text>
<text x="195.5" y="248.5">J4</text>
<text x="169" y="257">22</text>
<text x="169" y="253.9">R6</text>
</g>
<g font-size="3.2" fill="#00f">
<text x="42.1" y="28.4">1</text>
<text x="46.6" y="29.8">1</text>
<text x="57.2" y="29.8">2</text>
<text x="61.7" y="28.4">2</text>
<text x="278.3" y="28.4">2</text>
<text x="301" y="26.7">CA1</text>
<text x="308.9" y="28.4">39</text>
<text x="308.9" y="24.9">40</text>
<text x="42.1" y="32">3</text>
<text x="42.1" y="35.5">5</text>
<text x="46.6" y="33.4">3</text>
<text x="57.2" y="33.4">4</text>
<text x="61.7" y="32">4</text>
<text x="61.7" y="35.5">6</text>
<text x="278.3" y="32">3</text>
<text x="278.3" y="35.5">4</text>
<text x="281.8" y="30.2">PA0</text>
<text x="281.8" y="33.7">PA1</text>
<text x="301" y="30.2">CA2</text>
<text x="301" y="33.7">RS0</text>
<text x="308.9" y="35.5">37</text>
<text x="308.9" y="32">38</text>
<text x="42.1" y="39">7</text>
<text x="46.6" y="36.9">5</text>
<text x="46.6" y="40.4">7</text>
<text x="57.2" y="36.9">6</text>
<text x="57.2" y="40.4">8</text>
<text x="61.7" y="39">8</text>
<text x="278.3" y="39">5</text>
<text x="281.8" y="37.3">PA2</text>
<text x="281.8" y="40.8">PA3</text>
<text x="301" y="40.8">RS2</text>
<text x="301" y="37.3">RS1</text>
<text x="308.9" y="39">36</text>
<text x="40.1" y="46.1">11</text>
<text x="42.1" y="42.5">9</text>
<text x="46.6" y="44">9</text>
<text x="46.6" y="47.5">11</text>
<text x="55.2" y="44">10</text>
<text x="55.2" y="47.5">12</text>
<text x="61.7" y="42.5">10</text>
<text x="61.7" y="46.1">12</text>
<text x="278.3" y="42.5">6</text>
<text x="278.3" y="46.1">7</text>
<text x="281.8" y="44.3">PA4</text>
<text x="281.8" y="47.8">PA5</text>
<text x="298.8" y="47.8">RESB</text>
<text x="301" y="44.3">RS3</text>
<text x="308.9" y="46.1">34</text>
<text x="308.9" y="42.5">35</text>
<text x="40.1" y="49.6">13</text>
<text x="40.1" y="53.1">15</text>
<text x="46.6" y="51">13</text>
<text x="55.2" y="51">14</text>
<text x="61.7" y="49.6">14</text>
<text x="61.7" y="53.1">16</text>
<text x="278.3" y="49.6">8</text>
<text x="278.3" y="53.1">9</text>
<text x="281.8" y="51.4">PA6</text>
<text x="302.9" y="51.4">D0</text>
<text x="308.9" y="53.1">32</text>
<text x="308.9" y="49.6">33</text>
<text x="40.1" y="56.7">17</text>
<text x="46.6" y="54.5">15</text>
<text x="46.6" y="58.1">17</text>
<text x="55.2" y="54.5">16</text>
<text x="55.2" y="58.1">18</text>
<text x="61.7" y="56.7">18</text>
<text x="174.2" y="58.4">1</text>
<text x="276.2" y="56.7">10</text>
<text x="281.8" y="54.9">PA7</text>
<text x="281.8" y="58.4">PB0</text>
<text x="302.9" y="58.4">D2</text>
<text x="302.9" y="54.9">D1</text>
<text x="308.9" y="56.7">31</text>
<text x="40.1" y="60.2">19</text>
<text x="40.1" y="63.7">21</text>
<text x="46.6" y="61.6">19</text>
<text x="46.6" y="65.1">21</text>
<text x="55.2" y="61.6">20</text>
<text x="55.2" y="65.1">22</text>
<text x="61.7" y="60.2">20</text>
<text x="61.7" y="63.7">22</text>
<text x="174.2" y="61.9">2</text>
<text x="174.2" y="65.5">3</text>
<text x="177.7" y="60.2">I/CLK</text>
<text x="177.7" y="63.7">I</text>
<text x="194.1" y="63.7">I/O/Q</text>
<text x="204.8" y="65.5">18</text>
<text x="204.8" y="61.9">19</text>
<text x="276.2" y="60.2">11</text>
<text x="276.2" y="63.7">12</text>
<text x="281.8" y="61.9">PB1</text>
<text x="281.8" y="65.5">PB2</text>
<text x="302.9" y="65.5">D4</text>
<text x="302.9" y="61.9">D3</text>
<text x="308.9" y="63.7">29</text>
<text x="308.9" y="60.2">30</text>
<text x="40.1" y="67.2">23</text>
<text x="40.1" y="70.8">25</text>
<text x="46.6" y="68.7">23</text>
<text x="55.2" y="68.7">24</text>
<text x="61.7" y="67.2">24</text>
<text x="61.7" y="70.8">26</text>
<text x="174.2" y="69">4</text>
<text x="177.7" y="67.2">I</text>
<text x="177.7" y="70.8">I</text>
<text x="194.1" y="67.2">I/O/Q</text>
<text x="194.1" y="70.8">I/O/Q</text>
<text x="204.8" y="69">17</text>
<text x="276.2" y="67.2">13</text>
<text x="276.2" y="70.8">14</text>
<text x="281.8" y="69">PB3</text>
<text x="302.9" y="69">D5</text>
<text x="308.9" y="70.8">27</text>
<text x="308.9" y="67.2">28</text>
<text x="40.1" y="74.3">27</text>
<text x="40.1" y="77.8">29</text>
<text x="46.6" y="72.2">25</text>
<text x="46.6" y="75.7">27</text>
<text x="55.2" y="72.2">26</text>
<text x="55.2" y="75.7">28</text>
<text x="61.7" y="74.3">28</text>
<text x="61.7" y="77.8">30</text>
<text x="174.2" y="76.1">6</text>
<text x="174.2" y="72.5">5</text>
<text x="177.7" y="77.8">I</text>
<text x="177.7" y="74.3">I</text>
<text x="194.1" y="77.8">I/O/Q</text>
<text x="194.1" y="74.3">I/O/Q</text>
<text x="204.8" y="76.1">15</text>
<text x="204.8" y="72.5">16</text>
<text x="276.2" y="74.3">15</text>
<text x="276.2" y="77.8">16</text>
<text x="281.8" y="72.5">PB4</text>
<text x="281.8" y="76.1">PB5</text>
<text x="302.9" y="76.1">D7</text>
<text x="302.9" y="72.5">D6</text>
<text x="308.9" y="77.8">25</text>
<text x="308.9" y="74.3">26</text>
<text x="40.1" y="81.4">31</text>
<text x="46.6" y="79.2">29</text>
<text x="46.6" y="82.8">31</text>
<text x="55.2" y="79.2">30</text>
<text x="55.2" y="82.8">32</text>
<text x="61.7" y="81.4">32</text>
<text x="174.2" y="79.6">7</text>
<text x="174.2" y="83.1">8</text>
<text x="177.7" y="81.4">I</text>
<text x="194.1" y="81.4">I/O/Q</text>
<text x="204.8" y="83.1">13</text>
<text x="204.8" y="79.6">14</text>
<text x="276.2" y="81.4">17</text>
<text x="281.8" y="79.6">PB6</text>
<text x="281.8" y="83.1">PB7</text>
<text x="299.7" y="79.6">PHI2</text>
<text x="301" y="83.1">CS1</text>
<text x="308.9" y="81.4">24</text>
<text x="40.1" y="84.9">33</text>
<text x="40.1" y="88.4">35</text>
<text x="46.6" y="86.3">33</text>
<text x="46.6" y="89.8">35</text>
<text x="55.2" y="86.3">34</text>
<text x="55.2" y="89.8">36</text>
<text x="61.7" y="84.9">34</text>
<text x="61.7" y="88.4">36</text>
<text x="174.2" y="86.6">9</text>
<text x="177.7" y="84.9">I</text>
<text x="177.7" y="88.4">I</text>
<text x="194.1" y="88.4">I/O/Q</text>
<text x="194.1" y="84.9">I/O/Q</text>
<text x="204.8" y="86.6">12</text>
<text x="276.2" y="84.9">18</text>
<text x="276.2" y="88.4">19</text>
<text x="281.8" y="86.6">CB1</text>
<text x="298.8" y="86.6">CS2B</text>
<text x="308.9" y="88.4">22</text>
<text x="308.9" y="84.9">23</text>
<text x="40.1" y="91.9">37</text>
<text x="40.1" y="95.5">39</text>
<text x="46.6" y="93.3">37</text>
<text x="55.2" y="93.3">38</text>
<text x="61.7" y="91.9">38</text>
<text x="61.7" y="95.5">40</text>
<text x="193.4" y="91.9">I/#OE</text>
<text x="204.8" y="90.2">11</text>
<text x="281.8" y="90.2">CB2</text>
<text x="299.2" y="93.7">IRQB</text>
<text x="299.9" y="90.2">RWB</text>
<text x="308.9" y="91.9">21</text>
<text x="46.6" y="96.9">39</text>
<text x="55.2" y="96.9">40</text>
<text x="43.7" y="118.4">1</text>
<text x="60.1" y="118.4">2</text>
<text x="43.7" y="121.9">3</text>
<text x="43.7" y="125.4">5</text>
<text x="47.2" y="120.2">1</text>
<text x="47.2" y="123.7">3</text>
<text x="56.7" y="123.7">4</text>
<text x="56.7" y="120.2">2</text>
<text x="60.1" y="125.4">6</text>
<text x="60.1" y="121.9">4</text>
<text x="225.3" y="125.4">1</text>
<text x="43.7" y="129">7</text>
<text x="47.2" y="127.2">5</text>
<text x="47.2" y="130.7">7</text>
<text x="56.7" y="130.7">8</text>
<text x="56.7" y="127.2">6</text>
<text x="60.1" y="129">8</text>
<text x="225.3" y="129">2</text>
<text x="228.8" y="127.2">I/CLK</text>
<text x="228.8" y="130.7">I</text>
<text x="245.2" y="130.7">I/O/Q</text>
<text x="255.9" y="129">19</text>
<text x="41.7" y="136">11</text>
<text x="43.7" y="132.5">9</text>
<text x="47.2" y="134.3">9</text>
<text x="47.2" y="137.8">11</text>
<text x="54.6" y="137.8">12</text>
<text x="54.6" y="134.3">10</text>
<text x="60.1" y="136">12</text>
<text x="60.1" y="132.5">10</text>
<text x="225.3" y="132.5">3</text>
<text x="225.3" y="136">4</text>
<text x="228.8" y="134.3">I</text>
<text x="228.8" y="137.8">I</text>
<text x="245.2" y="134.3">I/O/Q</text>
<text x="245.2" y="137.8">I/O/Q</text>
<text x="255.9" y="132.5">18</text>
<text x="255.9" y="136">17</text>
<text x="41.7" y="139.6">13</text>
<text x="41.7" y="143.1">15</text>
<text x="47.2" y="141.3">13</text>
<text x="54.6" y="141.3">14</text>
<text x="60.1" y="143.1">16</text>
<text x="60.1" y="139.6">14</text>
<text x="225.3" y="143.1">6</text>
<text x="225.3" y="139.6">5</text>
<text x="228.8" y="141.3">I</text>
<text x="245.2" y="141.3">I/O/Q</text>
<text x="255.9" y="143.1">15</text>
<text x="255.9" y="139.6">16</text>
<text x="47.2" y="144.9">15</text>
<text x="54.6" y="144.9">16</text>
<text x="225.3" y="146.6">7</text>
<text x="228.8" y="144.9">I</text>
<text x="228.8" y="148.4">I</text>
<text x="245.2" y="148.4">I/O/Q</text>
<text x="245.2" y="144.9">I/O/Q</text>
<text x="255.9" y="146.6">14</text>
<text x="225.3" y="150.1">8</text>
<text x="225.3" y="153.7">9</text>
<text x="228.8" y="151.9">I</text>
<text x="228.8" y="155.4">I</text>
<text x="245.2" y="155.4">I/O/Q</text>
<text x="245.2" y="151.9">I/O/Q</text>
<text x="255.9" y="153.7">12</text>
<text x="255.9" y="150.1">13</text>
<text x="244.6" y="159">I/#OE</text>
<text x="255.9" y="157.2">11</text>
<text x="47.2" y="226">1</text>
<text x="50.7" y="227.8">CLR</text>
<text x="47.2" y="229.5">2</text>
<text x="47.2" y="233">3</text>
<text x="50.7" y="231.3">D</text>
<text x="63.1" y="231.3">CLR</text>
<text x="70.7" y="233">12</text>
<text x="70.7" y="229.5">13</text>
<text x="47.2" y="236.6">4</text>
<text x="50.7" y="234.8">CLK</text>
<text x="50.7" y="238.3">PRE</text>
<text x="63.1" y="238.3">CLK</text>
<text x="66.8" y="234.8">D</text>
<text x="70.7" y="236.6">11</text>
<text x="47.2" y="240.1">5</text>
<text x="47.2" y="243.6">6</text>
<text x="50.7" y="241.9">Q</text>
<text x="50.7" y="245.4">!Q</text>
<text x="63.1" y="241.9">PRE</text>
<text x="66.8" y="245.4">Q</text>
<text x="70.7" y="243.6">9</text>
<text x="70.7" y="240.1">10</text>
<text x="65.5" y="248.9">!Q</text>
<text x="70.7" y="247.2">8</text>
</g>
<g font-size="3.2">
<text x="278.3" y="24.9">1</text>
<text x="281.8" y="26.7">VSS</text>
<text x="354.3" y="28.1">6</text>
<text x="264.8" y="30.2">1</text>
<text x="264.8" y="33.7">2</text>
<text x="354.3" y="35.1">4</text>
<text x="354.3" y="31.6">5</text>
<text x="264.8" y="37.3">3</text>
<text x="264.8" y="40.8">4</text>
<text x="354.3" y="38.7">3</text>
<text x="264.8" y="44.3">5</text>
<text x="264.8" y="47.8">6</text>
<text x="354.3" y="45.7">1</text>
<text x="354.3" y="42.2">2</text>
<text x="264.8" y="51.4">7</text>
<text x="264.8" y="54.9">8</text>
<text x="354.3" y="68.7">6</text>
<text x="255.5" y="72.2">1</text>
<text x="255.5" y="75.7">2</text>
<text x="354.3" y="75.7">4</text>
<text x="354.3" y="72.2">5</text>
<text x="255.5" y="79.2">3</text>
<text x="354.3" y="82.8">2</text>
<text x="354.3" y="79.2">3</text>
<text x="354.3" y="86.3">1</text>
<text x="172.2" y="90.2">10</text>
<text x="177.7" y="91.9">GND</text>
<text x="354.3" y="112.7">5</text>
<text x="354.3" y="109.2">6</text>
<text x="354.3" y="119.8">3</text>
<text x="354.3" y="116.3">4</text>
<text x="354.3" y="123.3">2</text>
<text x="354.3" y="126.9">1</text>
<text x="144.6" y="144.5">1</text>
<text x="144.6" y="148">2</text>
<text x="144.6" y="151.6">3</text>
<text x="223.3" y="157.2">10</text>
<text x="228.8" y="159">GND</text>
<text x="197.6" y="227.4">1</text>
<text x="197.6" y="230.9">2</text>
<text x="108.3" y="236.2">1</text>
<text x="108.3" y="239.7">2</text>
<text x="197.6" y="234.5">3</text>
<text x="47.2" y="247.2">7</text>
<text x="50.7" y="248.9">GND</text>
<text x="197.6" y="257.4">1</text>
<text x="111.8" y="262.7">GND</text>
<text x="197.6" y="260.9">2</text>
<text x="197.6" y="264.4">3</text>
</g>
<g font-size="3.2" fill="#f00">
<text x="204.8" y="58.4">20</text>
<text x="196.7" y="60.2">VCC</text>
<text x="276.2" y="91.9">20</text>
<text x="281.8" y="93.7">VDD</text>
<text x="255.9" y="125.4">20</text>
<text x="247.9" y="127.2">VCC</text>
<text x="62.6" y="227.8">VCC</text>
<text x="70.7" y="226">14</text>
<text x="125" y="262.7">VCC</text>
</g>
<g font-size="3.2" fill="#8d2323">
<text x="304.5" y="146.6">9</text>
<text x="309.7" y="148">A0</text>
<text x="338.4" y="148">D0</text>
<text x="346.1" y="146.6">33</text>
<text x="302.5" y="150.1">10</text>
<text x="302.5" y="153.7">11</text>
<text x="309.7" y="151.6">A1</text>
<text x="309.7" y="155.1">A2</text>
<text x="338.4" y="151.6">D1</text>
<text x="338.4" y="155.1">D2</text>
<text x="346.1" y="150.1">32</text>
<text x="346.1" y="153.7">31</text>
<text x="302.5" y="157.2">12</text>
<text x="302.5" y="160.7">13</text>
<text x="309.7" y="158.6">A3</text>
<text x="338.4" y="158.6">D3</text>
<text x="346.1" y="157.2">30</text>
<text x="346.1" y="160.7">29</text>
<text x="302.5" y="164.3">14</text>
<text x="302.5" y="167.8">15</text>
<text x="309.7" y="162.1">A4</text>
<text x="309.7" y="165.7">A5</text>
<text x="338.4" y="162.1">D4</text>
<text x="338.4" y="165.7">D5</text>
<text x="346.1" y="164.3">28</text>
<text x="346.1" y="167.8">27</text>
<text x="302.5" y="171.3">16</text>
<text x="309.7" y="169.2">A6</text>
<text x="309.7" y="172.7">A7</text>
<text x="338.4" y="169.2">D6</text>
<text x="338.4" y="172.7">D7</text>
<text x="346.1" y="171.3">26</text>
<text x="302.5" y="174.8">17</text>
<text x="302.5" y="178.4">18</text>
<text x="309.7" y="176.2">A8</text>
<text x="309.7" y="179.8">A9</text>
<text x="338.3" y="179.8">NC</text>
<text x="346.1" y="178.4">35</text>
<text x="302.5" y="181.9">19</text>
<text x="302.5" y="185.4">20</text>
<text x="309.7" y="183.3">A10</text>
<text x="332.4" y="183.3">NC/ML</text>
<text x="346.1" y="181.9">5</text>
<text x="302.5" y="188.9">22</text>
<text x="309.7" y="186.8">A11</text>
<text x="309.7" y="190.4">A12</text>
<text x="336.3" y="190.4">VCC</text>
<text x="346.1" y="188.9">8</text>
<text x="302.5" y="192.5">23</text>
<text x="302.5" y="196">24</text>
<text x="309.7" y="193.9">A13</text>
<text x="309.7" y="197.4">A14</text>
<text x="335.6" y="195.7">GND</text>
<text x="346.1" y="194.2">21</text>
<text x="302.5" y="199.5">25</text>
<text x="309.7" y="200.9">A15</text>
<text x="330.1" y="200.9">GND/VP</text>
<text x="346.1" y="199.5">1</text>
<text x="302.5" y="204.8">34</text>
<text x="309.7" y="206.2">RW</text>
<text x="302.5" y="211.9">38</text>
<text x="309.7" y="213.3">SO</text>
<text x="338.7" y="213.3">BE</text>
<text x="346.1" y="211.9">36</text>
<text x="304.5" y="217.2">2</text>
<text x="309.7" y="218.6">READY</text>
<text x="325.6" y="218.6">PHI1(OUT)</text>
<text x="346.1" y="217.2">3</text>
<text x="302.5" y="222.5">40</text>
<text x="304.5" y="227.8">6</text>
<text x="309.7" y="223.9">RESET</text>
<text x="325.6" y="223.9">PHI2(OUT)</text>
<text x="346.1" y="227.8">37</text>
<text x="346.1" y="222.5">39</text>
<text x="304.5" y="233">4</text>
<text x="309.7" y="229.2">NMI</text>
<text x="330" y="229.2">PH0(IN)</text>
<text x="304.5" y="238.3">7</text>
<text x="309.7" y="234.5">IRQ</text>
<text x="309.7" y="239.7">SYNC</text>
</g>
</svg>
